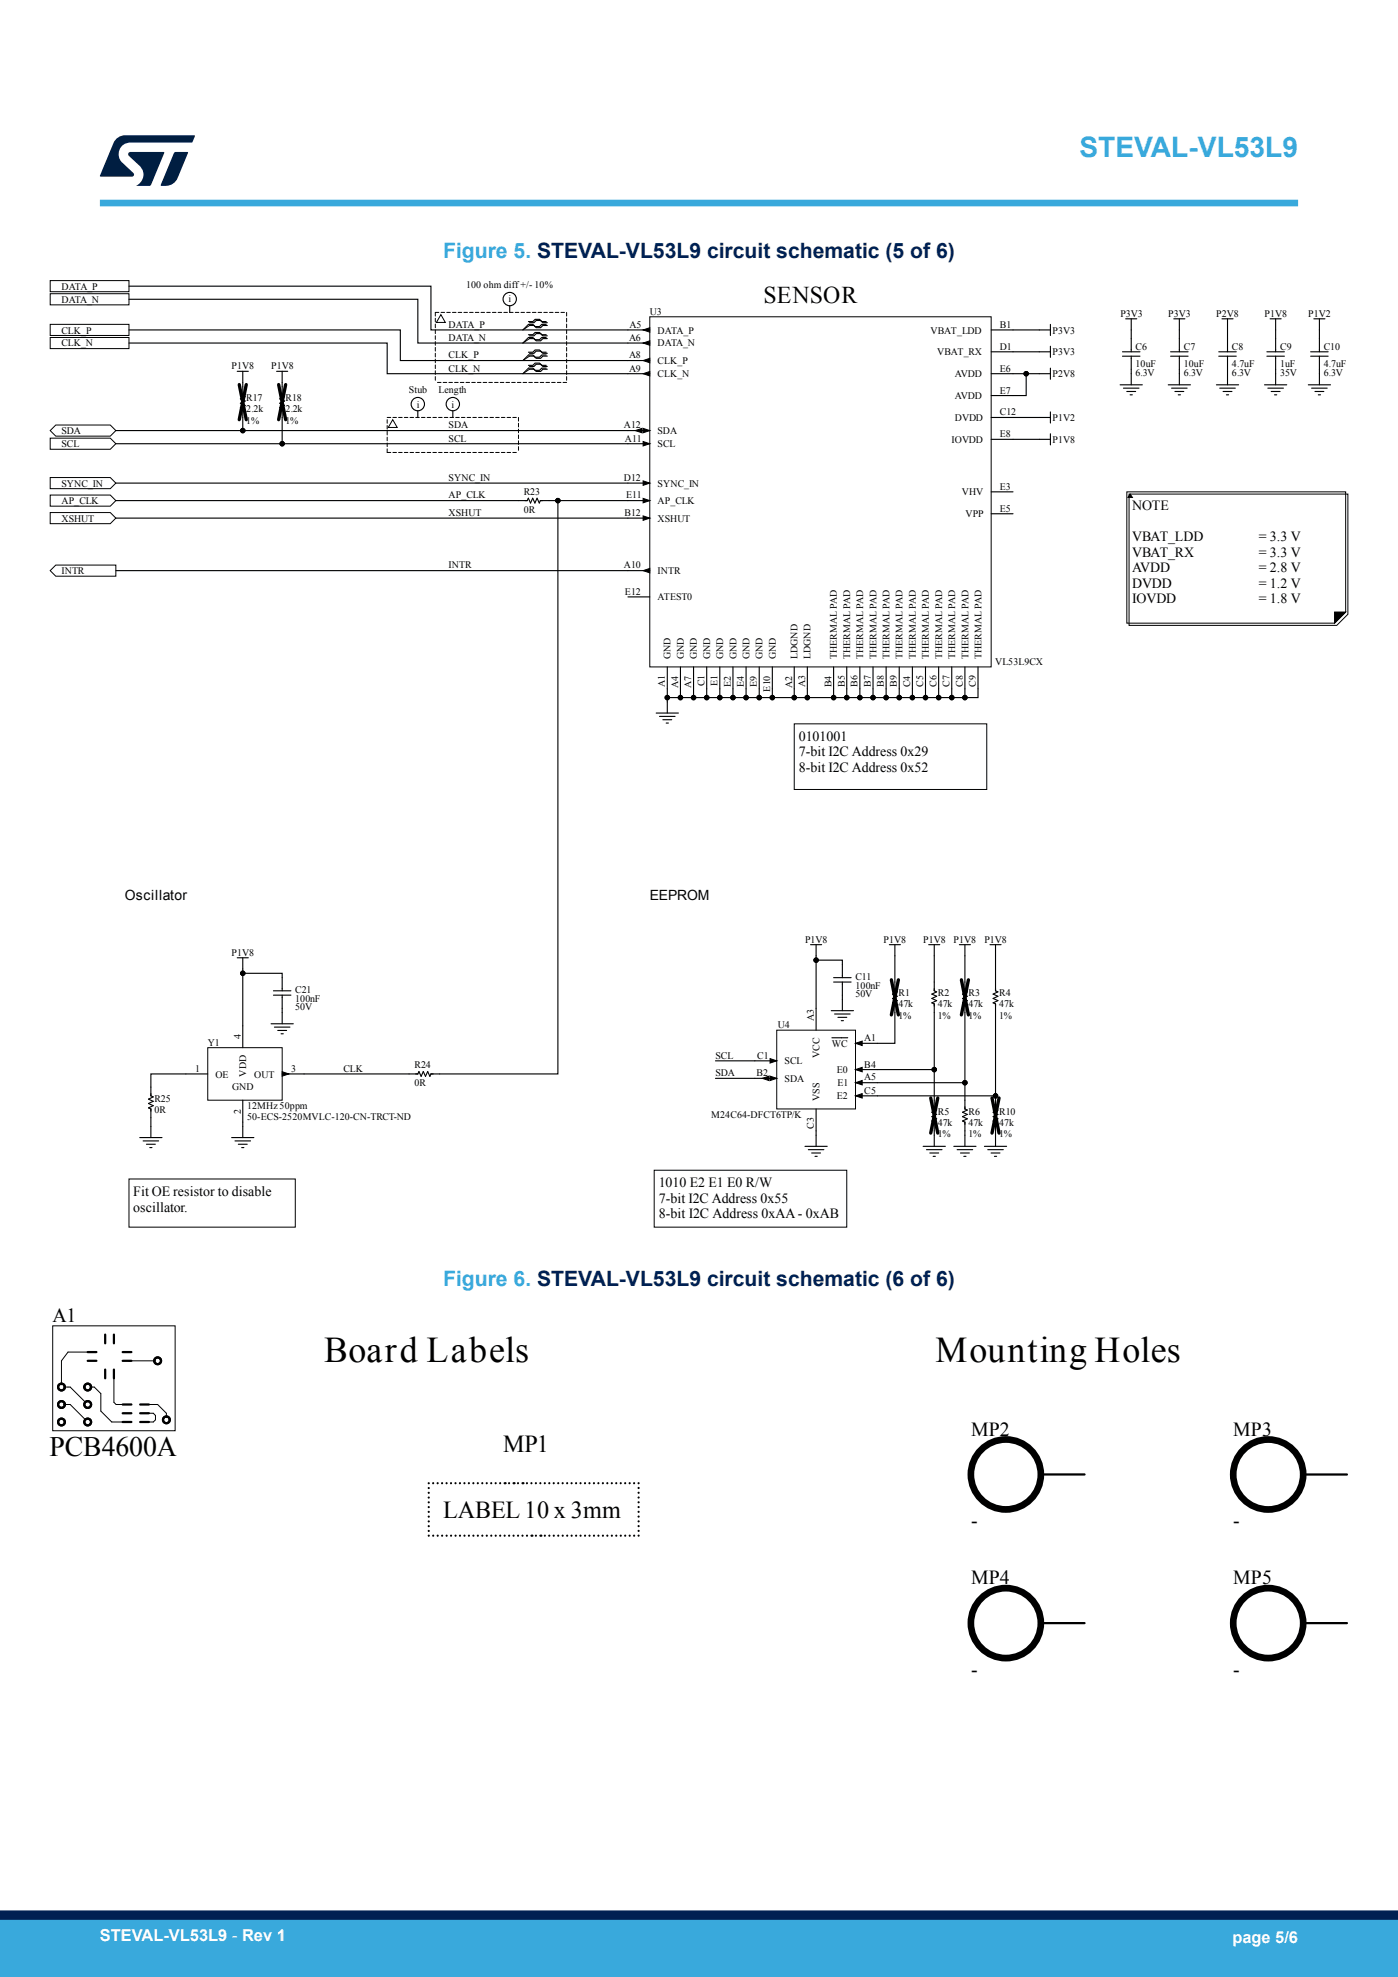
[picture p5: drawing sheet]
<svg xmlns="http://www.w3.org/2000/svg" width="210mm" height="297mm" viewBox="0 0 210 297" stroke-linecap="round" stroke-linejoin="round" font-family="sans-serif">
<g fill="none" stroke="#000" stroke-width=".17">
<path d="M19.4 49.6h40.7v4.6h37.5M19.4 45h43.4v6.5h34.8M19.4 43h45.3v6.6h32.9M19.4 51.5h38.8v4.6h39.4M35.6 55.8h1.7M36.5 55.8v3.6l.3 .2-.7 .3 .7 .3-.7 .4 .7 .3-.7 .3 .4 .2v3.3M41.5 55.8h1.7M42.4 55.8v3.6l.3 .2-.7 .3 .7 .3-.7 .4 .7 .3-.7 .3 .4 .2v5.3M76.6 45.9v1M79.4 48.3h.6l.4-.3h.6l.4 .3h.6M79.4 48.7h.6l.4 .4h.6l.4-.4h.6M79.4 50.3h.6l.4-.4h.6l.4 .4h.6"/>
<path d="M79.4 50.7h.6l.4 .3h.6l.4-.3h.6M79.4 52.9h.6l.4-.3h.6l.4 .3h.6M79.4 53.3h.6l.4 .4h.6l.4-.4h.6M79.4 54.9h.6l.4-.3h.6l.4 .3h.6M79.4 55.3h.6l.4 .3h.6l.4-.3h.6M79.5 48.5h.7l.3-.4h.7l.3 .4h.7M79.5 48.9h.7l.3 .3h.7l.3-.3h.7M79.5 50.4h.7l.3-.3h.7l.3 .3h.7M79.5 50.9h.7l.3 .3h.7l.3-.3h.7M79.5 53.1h.7l.3-.4h.7l.3 .4h.7M79.5 53.5h.7l.3 .3h.7l.3-.3h.7M79.5 55.1h.7l.3-.4h.7l.3 .4h.7"/>
<path d="M79.5 55.5h.7l.3 .3h.7l.3-.3h.7M148.9 56.1h8.9M148.9 52.8h8.9M148.9 49.6h8.9M154.1 56.1v3.3h-5.2M157.8 48.7v1.7M157.8 52v1.7M157.8 55.3v1.7M168.3 57.8h3.3M168.6 52.8h2.6M168.6 53.5h2.6M168.8 58.3h2.3"/>
<path d="M169.1 47.9h1.7M169.3 58.8h1.3M169.8 59.3h.3M169.9 47.9v4.9M169.9 53.5v4.3M175.5 57.8h3.3M175.8 52.8h2.7M175.8 53.5h2.7M176 58.3h2.3M176.3 47.9h1.7M176.5 58.8h1.3M177 59.3h.3"/>
<path d="M177.2 47.9v4.9M177.2 53.5v4.3M182.7 57.8h3.4M183.1 53.5h2.6M183.1 52.8h2.6M183.2 58.3h2.4M183.6 47.9h1.6M183.7 58.8h1.4M184.2 59.3h.4M184.4 47.9v4.9M184.4 53.5v4.3M189.9 57.8h3.4"/>
<path d="M190.3 52.8h2.6M190.3 53.5h2.6M190.5 58.3h2.3M190.8 47.9h1.7M191 58.8h1.3M191.5 59.3h.3M191.6 47.9v4.9M191.6 53.5v4.3M196.5 57.8h3.4M196.9 53.5h2.6M196.9 52.8h2.6M197 58.3h2.4"/>
<path d="M197.4 47.9h1.6M197.5 58.8h1.4M198 59.3h.4M198.2 47.9v4.9M198.2 53.5v4.3M17.4 75.2h61.8l.2-.4 .3 .8 .3-.8 .3 .8 .4-.8 .3 .8 .2-.4h1.3M17.4 66.7h80.2M17.4 64.7h80.2M17.4 77.8h80.2M17.4 72.6h80.2M62.8 61.7v1M68 61.7v1"/>
<path d="M82.5 75.2h15.1M83.8 75.2v86.1h-19.1l-.1 .4-.4-.7-.3 .7-.3-.7-.3 .7-.4-.7-.1 .3h-20.4M148.9 62.7h8.9M148.9 73.9h3.3M148.9 77.2h3.3M148.9 66h8.9M157.8 61.9v1.7M157.8 65.2v1.6M17.4 85.7h80.2M94.3 89.7h3.3M98.6 107.1h3.3M99.1 107.6h2.3"/>
<path d="M99.6 108.1h1.3M100.1 108.6h.3M100.2 100.2v6.9M102.2 100.2v4.6M104.2 100.2v4.6M106.2 100.2v4.6M108.1 100.2v4.6M110.1 100.2v4.6M112.1 100.2v4.6M114 100.2v4.6M116 100.2v4.6M119.3 100.2v4.6"/>
<path d="M121.3 100.2v4.6h-21.1M125.2 100.2v4.6M127.2 100.2v4.6M129.2 100.2v4.6M131.1 100.2v4.6M133.1 100.2v4.6M135.1 100.2v4.6M137.1 100.2v4.6M139 100.2v4.6M141 100.2v4.6M143 100.2v4.6M144.9 100.2v4.6"/>
<path d="M146.9 100.2v4.6h-25.6M35.6 143.9h1.7M36.5 143.9v13.5M36.5 146.2h5.9v2.6M40.7 153.8h3.4M41.1 149.5h2.6M41.1 148.8h2.6M41.2 154.3h2.4M41.7 154.8h1.4M42.2 155.3h.4M42.4 149.5v4.3M107.5 159.4h9.2"/>
<path d="M121.8 141.9h1.6M122.6 141.9v2.3M124.9 151.8h3.3M125 155.9h2.3M125.2 147.5h2.6M125.2 146.9h2.6M125.4 152.3h2.3M125.9 152.8h1.3M126.4 153.3h.3M126.5 146.9v-2.7h-3.9v10.6M126.5 147.5v4.3M133.6 141.9h1.7"/>
<path d="M134.4 141.9v6.9l.4 .2-.7 .3 .7 .4-.7 .3 .7 .3-.7 .4 .3 .1v5.9h-5.9M139.5 141.9h1.7M140.3 141.9v6.9l.4 .2-.7 .3 .7 .4-.7 .3 .7 .3-.7 .4 .3 .1v9.9h-11.8M144.1 141.9h1.7M144.9 141.9v6.9l.4 .2-.7 .3 .7 .4-.7 .3 .7 .3-.7 .4 .3 .1v11.9M148.7 141.9h1.7M149.5 141.9v6.9l.4 .2-.7 .3 .7 .4-.7 .3 .7 .3-.7 .4 .3 .1v13.8h-21M21 170.9h3.3M21.5 171.4h2.3M22 171.9h1.3M22.5 172.4h.3M31.2 161.3h-8.5v3.3l.3 .2-.7 .3 .7 .3-.7 .4 .7 .3-.7 .3 .4 .2v4.3"/>
<path d="M34.8 170.9h3.3M35.3 171.4h2.3M35.8 171.9h1.3M36.3 172.4h.3M36.5 165.3v5.6M107.5 162h9.2M120.9 172.2h3.4M121.4 172.7h2.4M121.9 173.2h1.4M122.4 173.7h.4M122.6 166.6v5.6M128.5 162.7h16.4v3.9l.4 .2-.7 .3 .7 .3-.7 .4 .7 .3-.7 .3 .3 .2v3.6"/>
<path d="M138.7 172.2h3.3M139.2 172.7h2.3M139.7 173.2h1.3M140.2 173.7h.3M140.3 160.7v5.9l.4 .2-.7 .3 .7 .3-.7 .4 .7 .3-.7 .3 .3 .2v3.6M143.3 172.2h3.3M143.8 172.7h2.3M144.3 173.2h1.3M144.8 173.7h.3M147.9 172.2h3.3M148.4 172.7h2.3M148.9 173.2h1.3"/>
<path d="M149.4 173.7h.3M149.5 164.6v2l.4 .2-.7 .3 .7 .3-.7 .4 .7 .3-.7 .3 .3 .2v3.6"/>
<circle cx="76.6" cy="44.9" r="1"/>
<circle cx="62.8" cy="60.7" r="1"/>
<circle cx="68" cy="60.7" r="1"/>
</g>
<path d="M35.9 57.8l1.1 5.2M37 57.8l-1.1 5.2M41.9 57.8l1 5.2M42.9 57.8l-1 5.2M133.9 147.2l1.1 5.3M135 147.2l-1.1 5.3M144.4 147.2l1.1 5.3M145.5 147.2l-1.1 5.3M139.8 164.9l1.1 5.3M140.9 164.9l-1.1 5.3M149 164.9l1.1 5.3M150.1 164.9l-1.1 5.3" fill="none" stroke="#000" stroke-width=".5"/>
<g fill="none" stroke="#000" stroke-width=".15">
<path d="M7.5 48.7h11.9v1.7h-11.9zM7.5 50.7h11.9v1.7h-11.9zM7.5 42.2h11.9v1.6h-11.9zM7.5 44.1h11.9v1.7h-11.9zM65.4 47.8v.6M65.4 48.7v.5M65.4 49.6v.5M65.4 50.4v.6M65.4 51.3v.6M65.4 52.2v.5M65.4 53.1v.5M65.4 53.9v.6"/>
<path d="M65.4 54.8v.6M65.4 55.7v.5M65.4 56.6v.5M65.7 57.5h.6M65.9 46.9h-.5v.6M66.2 47.3l.7 1.1h-1.3zM66.3 46.9h.5M66.6 57.5h.5M67.1 46.9h.5M67.4 57.5h.6M68 46.9h.5M68.3 57.5h.5"/>
<path d="M68.8 46.9h.6M69.1 57.5h.6M69.7 46.9h.5M70 57.5h.5M70.5 46.9h.6M70.9 57.5h.5M71.4 46.9h.5M71.7 57.5h.6M72.3 46.9h.5M72.6 57.5h.5M73.1 46.9h.5M73.4 57.5h.6"/>
<path d="M74 46.9h.5M74.3 57.5h.5M74.8 46.9h.6M75.1 57.5h.6M75.7 46.9h.5M76 57.5h.5M76.5 46.9h.6M76.9 57.5h.5M77.4 46.9h.5M77.7 57.5h.6M78.3 46.9h.5M78.6 57.5h.5"/>
<path d="M79.1 46.9h.6M79.4 48.7l-.9 .9 1-.7M79.4 50.7l-.9 .8 1-.6M79.4 53.3l-.9 .9 1-.7M79.4 55.3l-.9 .8 1-.6M79.4 57.5h.6M80 46.9h.5M80.3 57.5h.5M80.8 46.9h.6M81.1 57.5h.6M81.7 46.9h.5M82 57.5h.5"/>
<path d="M82.5 46.9h.6M82.9 57.5h.5M83.4 46.9h.5M83.7 57.5h.6M84.3 46.9h.5M84.6 57.5h.5M85.1 46.9v.6M85.1 47.8v.6M85.1 48.7v.5M85.1 49.6v.5M85.1 50.4v.6M85.1 51.3v.6"/>
<path d="M85.1 52.2v.5M85.1 53.1v.5M85.1 53.9v.6M85.1 54.8v.6M85.1 55.7v.5M85.1 56.6v.5M96.6 56.1l1-.3v.7zM96.6 54.2l1-.4v.7zM96.6 49.6l1-.4v.7zM96.6 51.5l1-.3v.7zM97.6 47.6h51.3v52.6h-51.3zM7.5 77h9.1l.8 .8-.8 .9h-9.1z"/>
<path d="M7.5 71.7h9.1l.8 .9-.8 .8h-9.1zM7.5 65.8h9.1l.8 .9-.8 .8h-9.1zM7.5 74.4h9.1l.8 .8-.8 .8h-9.1zM8.4 63.9h8.2l.8 .8-.8 .8h-8.2l-.9-.8zM58.2 63v.6M58.2 63.9v.6M58.2 64.8v.5M58.2 65.7v.5M58.2 66.5v.6M58.2 67.4v.6h.5M58.2 62.7h.5M59 63l.7 1.2h-1.4z"/>
<path d="M59 62.7h.6M59 68h.6M59.9 62.7h.5M59.9 68h.5M60.7 62.7h.6M60.7 68h.6M61.6 62.7h.5M61.6 68h.5M62.4 62.7h.6M62.4 68h.6M63.3 62.7h.5M63.3 68h.5"/>
<path d="M64.2 62.7h.5M64.2 68h.5M65 62.7h.6M65 68h.6M65.9 62.7h.5M65.9 68h.5M66.7 62.7h.6M66.7 68h.6M67.6 62.7h.5M67.6 68h.5M68.5 62.7h.5M68.5 68h.5"/>
<path d="M69.3 62.7h.5M69.3 68h.5M70.2 62.7h.5M70.2 68h.5M71 62.7h.6M71 68h.6M71.9 62.7h.5M71.9 68h.5M72.7 62.7h.6M72.7 68h.6M73.6 62.7h.5M73.6 68h.5"/>
<path d="M74.5 62.7h.5M74.5 68h.5M75.3 62.7h.5M75.3 68h.5M76.2 62.7h.5M76.2 68h.5M77 62.7h.6M77 68h.6M77.9 62.7v.6M77.9 63.6v.5M77.9 64.5v.5M77.9 65.3v.6"/>
<path d="M77.9 66.2v.6M77.9 67.1v.5M95.4 64.7l1-.3v.6zM96.6 64.4l1 .3-1 .3zM96.6 66.3l1 .4-1 .3zM96.6 74.9l1 .3-1 .3zM96.6 77.5l1 .3-1 .4zM96.6 72.2l1 .4-1 .3zM169.3 73.9h32.8v18l-1.6 1.7h-31.2zM169.6 74.2h32.9v18.1l-1.7 1.6h-31.2zM169.8 74.2l.3 .5h-.7zM8.4 84.9h9v1.7h-9l-.9-.9z"/>
<path d="M96.6 85.7l1-.3v.7zM200.5 91.9h1.6l-1.6 1.7zM119.3 108.7h28.9v9.9h-28.9zM31.2 157.4h11.2v7.9h-11.2zM115.7 159l1 .4-1 .3zM116.7 154.8h11.8v11.8h-11.8zM128.5 156.7l1-.3v.7zM19.4 177.1h25v7.3h-25zM42.4 161l1 .3-1 .4zM98.3 175.8h28.9v8.6h-28.9zM114.5 162l1-.3v.6zM115.7 161.7l1 .3-1 .3z"/>
<path d="M128.5 160.7l1-.4v.7zM128.5 164.6l1-.3v.7zM128.5 162.7l1-.4v.7zM7.9 199.2h18.4v15.7h-18.4zM9.6 211h.9l2.3 2.3M9.6 208.4h.9l2.3 2.3M13.5 203.1h-3.3l-1 1.3v3.6M13.5 208.4h.7l.9 1v2.6l1.7 1.6h2M17.1 206.7v4l.3 .3h1.4M19.4 204.4h4M22 212.3h1l.4 .3v.7l-.4 .3h-1M22.4 211h1.3l1.3 1.3v.7"/>
<circle cx="154.1" cy="56.1" r=".33"/>
<circle cx="36.5" cy="64.7" r=".33"/>
<circle cx="42.4" cy="66.7" r=".33"/>
<circle cx="83.8" cy="75.2" r=".33"/>
<circle cx="100.2" cy="104.8" r=".33"/>
<circle cx="102.2" cy="104.8" r=".33"/>
<circle cx="104.2" cy="104.8" r=".33"/>
<circle cx="106.2" cy="104.8" r=".33"/>
<circle cx="108.1" cy="104.8" r=".33"/>
<circle cx="110.1" cy="104.8" r=".33"/>
<circle cx="112.1" cy="104.8" r=".33"/>
<circle cx="114" cy="104.8" r=".33"/>
<circle cx="116" cy="104.8" r=".33"/>
<circle cx="119.3" cy="104.8" r=".33"/>
<circle cx="121.3" cy="104.8" r=".33"/>
<circle cx="125.2" cy="104.8" r=".33"/>
<circle cx="127.2" cy="104.8" r=".33"/>
<circle cx="129.2" cy="104.8" r=".33"/>
<circle cx="131.1" cy="104.8" r=".33"/>
<circle cx="133.1" cy="104.8" r=".33"/>
<circle cx="135.1" cy="104.8" r=".33"/>
<circle cx="137.1" cy="104.8" r=".33"/>
<circle cx="139" cy="104.8" r=".33"/>
<circle cx="141" cy="104.8" r=".33"/>
<circle cx="143" cy="104.8" r=".33"/>
<circle cx="144.9" cy="104.8" r=".33"/>
<circle cx="36.5" cy="146.2" r=".33"/>
<circle cx="122.6" cy="144.2" r=".33"/>
<circle cx="140.3" cy="160.7" r=".33"/>
<circle cx="144.9" cy="162.7" r=".33"/>
<circle cx="149.5" cy="164.6" r=".33"/>
</g>
<g fill="#000">
<path d="M96.6 56.1l1-.3v.7zM96.6 54.2l1-.4v.7zM96.6 49.6l1-.4v.7zM96.6 51.5l1-.3v.7zM95.4 64.7l1-.3v.6zM96.6 64.4l1 .3-1 .3zM96.6 66.3l1 .4-1 .3zM96.6 74.9l1 .3-1 .3zM96.6 77.5l1 .3-1 .4zM96.6 72.2l1 .4-1 .3zM169.8 74.2l.3 .5h-.7zM96.6 85.7l1-.3v.7z"/>
<path d="M200.5 91.9h1.6l-1.6 1.7zM115.7 159l1 .4-1 .3zM128.5 156.7l1-.3v.7zM42.4 161l1 .3-1 .4zM114.5 162l1-.3v.6zM115.7 161.7l1 .3-1 .3zM128.5 160.7l1-.4v.7zM128.5 164.6l1-.3v.7zM128.5 162.7l1-.4v.7z"/>
</g>
<g fill="#000">
<circle cx="154.1" cy="56.1" r=".33"/>
<circle cx="36.5" cy="64.7" r=".33"/>
<circle cx="42.4" cy="66.7" r=".33"/>
<circle cx="83.8" cy="75.2" r=".33"/>
<circle cx="100.2" cy="104.8" r=".33"/>
<circle cx="102.2" cy="104.8" r=".33"/>
<circle cx="104.2" cy="104.8" r=".33"/>
<circle cx="106.2" cy="104.8" r=".33"/>
<circle cx="108.1" cy="104.8" r=".33"/>
<circle cx="110.1" cy="104.8" r=".33"/>
<circle cx="112.1" cy="104.8" r=".33"/>
<circle cx="114" cy="104.8" r=".33"/>
<circle cx="116" cy="104.8" r=".33"/>
<circle cx="119.3" cy="104.8" r=".33"/>
<circle cx="121.3" cy="104.8" r=".33"/>
<circle cx="125.2" cy="104.8" r=".33"/>
<circle cx="127.2" cy="104.8" r=".33"/>
<circle cx="129.2" cy="104.8" r=".33"/>
<circle cx="131.1" cy="104.8" r=".33"/>
<circle cx="133.1" cy="104.8" r=".33"/>
<circle cx="135.1" cy="104.8" r=".33"/>
<circle cx="137.1" cy="104.8" r=".33"/>
<circle cx="139" cy="104.8" r=".33"/>
<circle cx="141" cy="104.8" r=".33"/>
<circle cx="143" cy="104.8" r=".33"/>
<circle cx="144.9" cy="104.8" r=".33"/>
<circle cx="36.5" cy="146.2" r=".33"/>
<circle cx="122.6" cy="144.2" r=".33"/>
<circle cx="140.3" cy="160.7" r=".33"/>
<circle cx="144.9" cy="162.7" r=".33"/>
<circle cx="149.5" cy="164.6" r=".33"/>
<circle cx="75.8" cy="222.8" r=".17"/>
<circle cx="77.1" cy="222.8" r=".17"/>
<circle cx="78.5" cy="222.8" r=".17"/>
<circle cx="79.8" cy="230.7" r=".17"/>
<circle cx="81.2" cy="230.7" r=".17"/>
</g>
<g fill="none" stroke="#000" stroke-width=".34">
<path d="M13.2 203.1h1.3M13.2 204.4h1.3M15.8 200.5v1.3M15.8 205.7v1.4M17.1 200.5v1.3M17.1 205.7v1.4M18.4 204.4h1.3M18.4 212.3h1.3M18.4 213.6h1.3M18.4 211h1.3M18.4 203.1h1.3M21.1 212.3h1.3"/>
<path d="M21.1 213.6h1.3M21.1 211h1.3M64.4 222.8h.1M64.4 223.5h.1M64.4 224.3h.1M64.4 225h.1M64.4 225.7h.1M64.4 226.4h.1M64.4 227.1h.1M64.4 227.8h.1M64.4 228.6h.1M64.4 229.3h.1"/>
<path d="M64.4 230h.1M64.4 230.7h.1M65.1 222.8h.1M65.1 230.7h.1M65.7 222.8h.1M65.7 230.7h.1M66.4 222.8h.1M66.4 230.7h.1M67.1 222.8h.1M67.1 230.7h.1M67.7 222.8h.1M67.8 230.7h.1"/>
<path d="M68.4 222.8h.1M68.4 230.7h.1M69.1 222.8h.1M69.1 230.7h.1M69.8 222.8h.1M69.8 230.7h.1M70.4 222.8h.1M70.4 230.7h.1M71.1 222.8h.1M71.1 230.7h.1M71.8 222.8h.1M71.8 230.7h.1"/>
<path d="M72.4 222.8h.1M72.5 230.7h.1M73.1 222.8h.1M73.1 230.7h.1M73.8 222.8h.1M73.8 230.7h.1M74.5 222.8h.1M74.5 230.7h.1M75.1 222.8h.1M75.1 230.7h.1M75.8 230.7h.1M76.5 222.8h.1"/>
<path d="M76.5 230.7h.1M77.1 230.7h.1M77.8 222.8h.1M77.8 230.7h.1M78.5 230.7h.1M79.2 222.8h.1M79.2 230.7h.1M79.8 222.8h.1M80.5 222.8h.1M80.5 230.7h.1M81.2 222.8h.1M81.8 222.8h.1"/>
<path d="M81.8 230.7h.1M82.5 222.8h.1M82.5 230.7h.1M83.2 222.8h.1M83.2 230.7h.1M83.9 222.8h.1M83.9 230.7h.1M84.5 222.8h.1M84.5 230.7h.1M85.2 222.8h.1M85.2 230.7h.1M85.9 222.8h.1"/>
<path d="M85.9 230.7h.1M86.5 222.8h.1M86.5 230.7h.1M87.2 222.8h.1M87.2 230.7h.1M87.9 222.8h.1M87.9 230.7h.1M88.5 222.8h.1M88.5 230.7h.1M89.2 222.8h.1M89.2 230.7h.1M89.9 222.8h.1"/>
<path d="M89.9 230.7h.1M90.6 222.8h.1M90.6 230.7h.1M91.2 222.8h.1M91.2 230.7h.1M91.9 222.8h.1M91.9 230.7h.1M92.6 222.8h.1M92.6 230.7h.1M93.2 222.8h.1M93.2 230.7h.1M93.9 222.8h.1"/>
<path d="M93.9 230.7h.1M94.6 222.8h.1M94.6 230.7h.1M95.2 222.8h.1M95.3 230.7h.1M95.9 222.8h.1M95.9 223.5h.1M95.9 224.3h.1M95.9 225h.1M95.9 225.7h.1M95.9 226.4h.1M95.9 227.1h.1"/>
<path d="M95.9 227.8h.1M95.9 228.5v.1M95.9 229.3h.1M95.9 230h.1M95.9 230.7h.1M156.3 221.5h6.6M195.8 221.5h6.5M156.3 243.8h6.6M195.8 243.8h6.5"/>
<circle cx="9.2" cy="208.4" r=".51"/>
<circle cx="9.2" cy="211" r=".51"/>
<circle cx="9.2" cy="213.6" r=".51"/>
<circle cx="9.2" cy="213.6" r=".5"/>
<circle cx="9.2" cy="211" r=".5"/>
<circle cx="9.2" cy="208.4" r=".5"/>
<circle cx="13.2" cy="213.6" r=".51"/>
<circle cx="13.2" cy="211" r=".51"/>
<circle cx="13.2" cy="208.4" r=".51"/>
<circle cx="23.7" cy="204.4" r=".51"/>
<circle cx="25" cy="213.3" r=".51"/>
</g>
<g fill="none" stroke="#000" stroke-width="1">
<circle cx="151.1" cy="221.5" r="5.3"/>
<circle cx="190.5" cy="221.5" r="5.3"/>
<circle cx="151.1" cy="243.8" r="5.3"/>
<circle cx="190.5" cy="243.8" r="5.3"/>
</g>
<path d="M15 30.5h180" fill="none" stroke="#39a9dc" stroke-width="1"/>
<g fill="#001e41">
<path d="M17.6 20.8l.8-.4 .4-.1h10.4l.1 .1-.5 1h-9.2a1.74 1.74 0 0 0-1.6 1 1.74 1.74 0 0 0 .3 2l1.7 1.6 .1 .2-.1 .3h-5l2.1-5z"/>
<path d="M26.2 22.9l1.9-.1 .2 .1-1.6 3.9a1.92 1.92 0 0 1-1.8 1.1h-.7l-.1-.1z"/>
<path d="M19.4 22.9l5.2-.1 .1 .1-2.1 5h-2.1a1.85 1.85 0 0 0 .5-2.9l-1.6-1.6-.2-.2z"/>
</g>
<g fill="#39a9dc">
<path d="M0 288.4h210v8.6h-210z" fill-rule="evenodd"/>
<path d="M-.1 288.4h210.2v4.4h-210.2z" fill-rule="evenodd"/>
</g>
<path d="M0 287.7h210" fill="none" stroke="#002052" stroke-width="1.4"/>
<g font-size="5.4">
<text x="48.7" y="204.6">Board Labels</text>
<text x="140.5" y="204.6">Mounting Holes</text>
</g>
<text font-size="4.2" fill="#39a9dc" x="162.1" y="23.5">STEVAL-VL53L9</text>
<text font-size="4.2" x="7.4" y="218.8">PCB4600A</text>
<g font-size="3.7">
<text x="75.6" y="218.1">MP1</text>
<text x="66.6" y="228">LABEL 10 x 3mm</text>
</g>
<text font-size="3.6" x="114.7" y="45.5">SENSOR</text>
<g font-size="3.2" fill="#39a9dc">
<text x="66.6" y="38.8">Figure 5. STEVAL-VL53L9 circuit schematic (5 of 6)</text>
<text x="66.6" y="193.2">Figure 6. STEVAL-VL53L9 circuit schematic (6 of 6)</text>
</g>
<g font-size="3">
<text x="7.9" y="198.5">A1</text>
<text x="145.9" y="215.7">MP2</text>
<text x="185.2" y="215.7">MP3</text>
<text x="145.9" y="229.5">-</text>
<text x="185.2" y="229.5">-</text>
<text x="145.9" y="238">MP4</text>
<text x="185.2" y="238">MP5</text>
<text x="145.9" y="251.8">-</text>
<text x="185.2" y="251.8">-</text>
</g>
<g font-size="2.5" fill="#fff">
<text x="15" y="291.6">STEVAL-VL53L9 - Rev 1</text>
<text x="185.1" y="291.9">page 5/6</text>
</g>
<g font-size="2.1">
<text x="170.1" y="76.6">NOTE</text>
<text x="170.1" y="81.3">VBAT_LDD</text>
<text x="170.1" y="83.6">VBAT_RX</text>
<text x="189.1" y="81.3">= 3.3 V</text>
<text x="189.1" y="83.6">= 3.3 V</text>
<text x="170.1" y="85.9">AVDD</text>
<text x="170.1" y="88.3">DVDD</text>
<text x="189.1" y="85.9">= 2.8 V</text>
<text x="189.1" y="88.3">= 1.2 V</text>
<text x="170.1" y="90.6">IOVDD</text>
<text x="189.1" y="90.6">= 1.8 V</text>
<text x="120" y="111.3">0101001</text>
<text x="120" y="113.6">7-bit I2C Address 0x29</text>
<text x="120" y="116">8-bit I2C Address 0x52</text>
<text x="18.7" y="135.3">Oscillator</text>
<text x="97.6" y="135.3">EEPROM</text>
<text x="20" y="179.7">Fit OE resistor to disable</text>
<text x="98.9" y="178.3">1010 E2 E1 E0 R/W</text>
<text x="20" y="182">oscillator.</text>
<text x="98.9" y="183">8-bit I2C Address 0xAA - 0xAB</text>
<text x="98.9" y="180.7">7-bit I2C Address 0x55</text>
</g>
<g font-size="1.5">
<text x="9.2" y="43.5">DATA_P</text>
<text x="9.2" y="45.5">DATA_N</text>
<text x="70" y="43.3">100 ohm diff +/- 10%</text>
<text x="76.4" y="45.4">i</text>
<text x="97.6" y="47.3">U3</text>
<text x="168.3" y="47.6">P3V3</text>
<text x="175.5" y="47.6">P3V3</text>
<text x="182.7" y="47.6">P2V8</text>
<text x="189.9" y="47.6">P1V8</text>
<text x="196.5" y="47.6">P1V2</text>
<text x="9.2" y="50.1">CLK_P</text>
<text x="9.2" y="52">CLK_N</text>
<text x="67.4" y="49.3">DATA_P</text>
<text x="67.4" y="51.2">DATA_N</text>
<text x="67.4" y="53.8">CLK_P</text>
<text x="94.5" y="53.8">A8</text>
<text x="94.5" y="51.2">A6</text>
<text x="94.5" y="49.3">A5</text>
<text x="98.8" y="50.1">DATA_P</text>
<text x="98.8" y="52">DATA_N</text>
<text x="139.8" y="50.1">VBAT_LDD</text>
<text x="140.8" y="53.4">VBAT_RX</text>
<text x="150.2" y="49.3">B1</text>
<text x="150.2" y="52.6">D1</text>
<text x="158.1" y="50.1">P3V3</text>
<text x="158.1" y="53.4">P3V3</text>
<text x="170.6" y="52.6">C6</text>
<text x="177.8" y="52.6">C7</text>
<text x="185" y="52.6">C8</text>
<text x="192.3" y="52.6">C9</text>
<text x="198.8" y="52.6">C10</text>
<text x="34.8" y="55.4">P1V8</text>
<text x="40.7" y="55.4">P1V8</text>
<text x="61.4" y="59.1">Stub</text>
<text x="65.9" y="59.1">Length</text>
<text x="67.4" y="55.8">CLK_N</text>
<text x="94.5" y="55.8">A9</text>
<text x="98.8" y="56.7">CLK_N</text>
<text x="98.8" y="54.7">CLK_P</text>
<text x="143.4" y="56.7">AVDD</text>
<text x="143.4" y="60">AVDD</text>
<text x="150.2" y="55.8">E6</text>
<text x="150.2" y="59.1">E7</text>
<text x="158.1" y="56.7">P2V8</text>
<text x="170.6" y="56.5">6.3V</text>
<text x="170.6" y="55.2">10uF</text>
<text x="177.8" y="56.5">6.3V</text>
<text x="177.8" y="55.2">10uF</text>
<text x="185" y="56.5">6.3V</text>
<text x="185" y="55.2">4.7uF</text>
<text x="192.3" y="56.5">35V</text>
<text x="192.3" y="55.2">1uF</text>
<text x="198.8" y="56.5">6.3V</text>
<text x="198.8" y="55.2">4.7uF</text>
<text x="9.2" y="65.2">SDA</text>
<text x="37" y="63.6">1%</text>
<text x="37" y="60.3">R17</text>
<text x="37" y="62">2.2k</text>
<text x="42.9" y="63.6">1%</text>
<text x="42.9" y="60.3">R18</text>
<text x="42.9" y="62">2.2k</text>
<text x="62.6" y="61.2">i</text>
<text x="67.4" y="64.4">SDA</text>
<text x="67.8" y="61.2">i</text>
<text x="93.7" y="64.4">A12</text>
<text x="98.8" y="65.2">SDA</text>
<text x="143.4" y="63.2">DVDD</text>
<text x="150.2" y="62.4">C12</text>
<text x="150.2" y="65.7">E8</text>
<text x="158.1" y="63.2">P1V2</text>
<text x="9.2" y="67.2">SCL</text>
<text x="67.4" y="66.4">SCL</text>
<text x="93.9" y="66.4">A11</text>
<text x="98.8" y="67.2">SCL</text>
<text x="142.9" y="66.5">IOVDD</text>
<text x="158.1" y="66.5">P1V8</text>
<text x="9.2" y="73.1">SYNC_IN</text>
<text x="9.2" y="75.7">AP_CLK</text>
<text x="67.4" y="77.5">XSHUT</text>
<text x="67.4" y="74.9">AP_CLK</text>
<text x="67.4" y="72.3">SYNC_IN</text>
<text x="78.7" y="74.4">R23</text>
<text x="78.7" y="77.1">0R</text>
<text x="93.7" y="72.3">D12</text>
<text x="93.8" y="77.5">B12</text>
<text x="94" y="74.9">E11</text>
<text x="98.8" y="75.7">AP_CLK</text>
<text x="98.8" y="73.1">SYNC_IN</text>
<text x="144.5" y="74.4">VHV</text>
<text x="145" y="77.7">VPP</text>
<text x="150.2" y="73.6">E3</text>
<text x="150.2" y="76.9">E5</text>
<text x="9.2" y="78.4">XSHUT</text>
<text x="98.8" y="78.4">XSHUT</text>
<text x="9.2" y="86.2">INTR</text>
<text x="67.4" y="85.4">INTR</text>
<text x="93.7" y="85.4">A10</text>
<text x="93.9" y="89.3">E12</text>
<text x="98.8" y="86.2">INTR</text>
<text x="98.8" y="90.2">ATEST0</text>
<text x="100.7" y="99" transform="rotate(-90 100.7 99)">GND</text>
<text x="102.7" y="99" transform="rotate(-90 102.7 99)">GND</text>
<text x="104.7" y="99" transform="rotate(-90 104.7 99)">GND</text>
<text x="106.7" y="99" transform="rotate(-90 106.7 99)">GND</text>
<text x="108.6" y="99" transform="rotate(-90 108.6 99)">GND</text>
<text x="110.6" y="99" transform="rotate(-90 110.6 99)">GND</text>
<text x="112.6" y="99" transform="rotate(-90 112.6 99)">GND</text>
<text x="114.5" y="99" transform="rotate(-90 114.5 99)">GND</text>
<text x="116.5" y="99" transform="rotate(-90 116.5 99)">GND</text>
<text x="119.8" y="99" transform="rotate(-90 119.8 99)">LDGND</text>
<text x="121.8" y="99" transform="rotate(-90 121.8 99)">LDGND</text>
<text x="125.7" y="99" transform="rotate(-90 125.7 99)">THERMALPAD</text>
<text x="127.7" y="99" transform="rotate(-90 127.7 99)">THERMALPAD</text>
<text x="129.7" y="99" transform="rotate(-90 129.7 99)">THERMALPAD</text>
<text x="131.7" y="99" transform="rotate(-90 131.7 99)">THERMALPAD</text>
<text x="133.6" y="99" transform="rotate(-90 133.6 99)">THERMALPAD</text>
<text x="135.6" y="99" transform="rotate(-90 135.6 99)">THERMALPAD</text>
<text x="137.6" y="99" transform="rotate(-90 137.6 99)">THERMALPAD</text>
<text x="139.5" y="99" transform="rotate(-90 139.5 99)">THERMALPAD</text>
<text x="141.5" y="99" transform="rotate(-90 141.5 99)">THERMALPAD</text>
<text x="143.5" y="99" transform="rotate(-90 143.5 99)">THERMALPAD</text>
<text x="145.5" y="99" transform="rotate(-90 145.5 99)">THERMALPAD</text>
<text x="147.4" y="99" transform="rotate(-90 147.4 99)">THERMALPAD</text>
<text x="149.5" y="99.9">VL53L9CX</text>
<text x="99.9" y="103.2" transform="rotate(-90 99.9 103.2)">A1</text>
<text x="101.9" y="103.3" transform="rotate(-90 101.9 103.3)">A4</text>
<text x="103.8" y="103.3" transform="rotate(-90 103.8 103.3)">A7</text>
<text x="105.8" y="103.1" transform="rotate(-90 105.8 103.1)">C1</text>
<text x="107.8" y="103" transform="rotate(-90 107.8 103)">E1</text>
<text x="109.8" y="103.1" transform="rotate(-90 109.8 103.1)">E2</text>
<text x="111.7" y="103.1" transform="rotate(-90 111.7 103.1)">E4</text>
<text x="113.7" y="103.1" transform="rotate(-90 113.7 103.1)">E9</text>
<text x="115.7" y="103.9" transform="rotate(-90 115.7 103.9)">E10</text>
<text x="119" y="103.3" transform="rotate(-90 119 103.3)">A2</text>
<text x="120.9" y="103.3" transform="rotate(-90 120.9 103.3)">A3</text>
<text x="124.9" y="103.3" transform="rotate(-90 124.9 103.3)">B4</text>
<text x="126.9" y="103.2" transform="rotate(-90 126.9 103.2)">B5</text>
<text x="128.8" y="103.2" transform="rotate(-90 128.8 103.2)">B6</text>
<text x="130.8" y="103.2" transform="rotate(-90 130.8 103.2)">B7</text>
<text x="132.8" y="103.2" transform="rotate(-90 132.8 103.2)">B8</text>
<text x="134.7" y="103.2" transform="rotate(-90 134.7 103.2)">B9</text>
<text x="136.7" y="103.3" transform="rotate(-90 136.7 103.3)">C4</text>
<text x="138.7" y="103.2" transform="rotate(-90 138.7 103.2)">C5</text>
<text x="140.7" y="103.2" transform="rotate(-90 140.7 103.2)">C6</text>
<text x="142.6" y="103.2" transform="rotate(-90 142.6 103.2)">C7</text>
<text x="144.6" y="103.2" transform="rotate(-90 144.6 103.2)">C8</text>
<text x="146.6" y="103.2" transform="rotate(-90 146.6 103.2)">C9</text>
<text x="34.8" y="143.6">P1V8</text>
<text x="120.9" y="141.6">P1V8</text>
<text x="132.7" y="141.6">P1V8</text>
<text x="138.7" y="141.6">P1V8</text>
<text x="143.2" y="141.6">P1V8</text>
<text x="147.9" y="141.6">P1V8</text>
<text x="44.3" y="149.2">C21</text>
<text x="128.5" y="149.8">50V</text>
<text x="128.5" y="147.2">C11</text>
<text x="128.5" y="148.5">100nF</text>
<text x="135" y="149.7">R1</text>
<text x="140.9" y="149.7">R2</text>
<text x="145.5" y="149.7">R3</text>
<text x="150.1" y="149.7">R4</text>
<text x="44.3" y="151.8">50V</text>
<text x="44.3" y="150.5">100nF</text>
<text x="116.9" y="154.5">U4</text>
<text x="122.3" y="153.4" transform="rotate(-90 122.3 153.4)">A3</text>
<text x="135" y="153">1%</text>
<text x="135" y="151.4">47k</text>
<text x="140.9" y="153">1%</text>
<text x="140.9" y="151.4">47k</text>
<text x="145.5" y="153">1%</text>
<text x="145.5" y="151.4">47k</text>
<text x="150.1" y="153">1%</text>
<text x="150.1" y="151.4">47k</text>
<text x="29.3" y="161">1</text>
<text x="31.2" y="157.1">Y1</text>
<text x="32.4" y="161.9">OE</text>
<text x="36.2" y="156" transform="rotate(-90 36.2 156)">4</text>
<text x="37" y="161.8" transform="rotate(-90 37 161.8)">VDD</text>
<text x="38.2" y="161.9">OUT</text>
<text x="43.7" y="161">3</text>
<text x="51.6" y="161">CLK</text>
<text x="62.3" y="160.5">R24</text>
<text x="107.5" y="159">SCL</text>
<text x="107.5" y="161.7">SDA</text>
<text x="113.6" y="161.7">B2</text>
<text x="113.7" y="159">C1</text>
<text x="117.9" y="159.9">SCL</text>
<text x="123.1" y="159" transform="rotate(-90 123.1 159)">VCC</text>
<text x="124.9" y="157.3">WC</text>
<text x="125.7" y="161.2">E0</text>
<text x="129.8" y="160.4">B4</text>
<text x="129.8" y="156.4">A1</text>
<text x="23.2" y="165.5">R25</text>
<text x="23.2" y="167.2">0R</text>
<text x="34.9" y="163.8">GND</text>
<text x="36.2" y="167.3" transform="rotate(-90 36.2 167.3)">2</text>
<text x="37.1" y="166.7">12MHz 50ppm</text>
<text x="62.3" y="163.2">0R</text>
<text x="106.8" y="167.9">M24C64-DFCT6TP/K</text>
<text x="117.9" y="162.5">SDA</text>
<text x="123.1" y="165.4" transform="rotate(-90 123.1 165.4)">VSS</text>
<text x="125.7" y="165.2">E2</text>
<text x="125.8" y="163.2">E1</text>
<text x="129.8" y="164.3">C5</text>
<text x="129.8" y="162.3">A5</text>
<text x="140.9" y="167.4">R5</text>
<text x="145.5" y="167.4">R6</text>
<text x="150.1" y="167.4">R10</text>
<text x="37.1" y="168.3">50-ECS-2520MVLC-120-CN-TRCT-ND</text>
<text x="122.3" y="169.6" transform="rotate(-90 122.3 169.6)">C3</text>
<text x="140.9" y="170.8">1%</text>
<text x="140.9" y="169.1">47k</text>
<text x="145.5" y="170.8">1%</text>
<text x="145.5" y="169.1">47k</text>
<text x="150.1" y="170.8">1%</text>
<text x="150.1" y="169.1">47k</text>
</g>
</svg>
